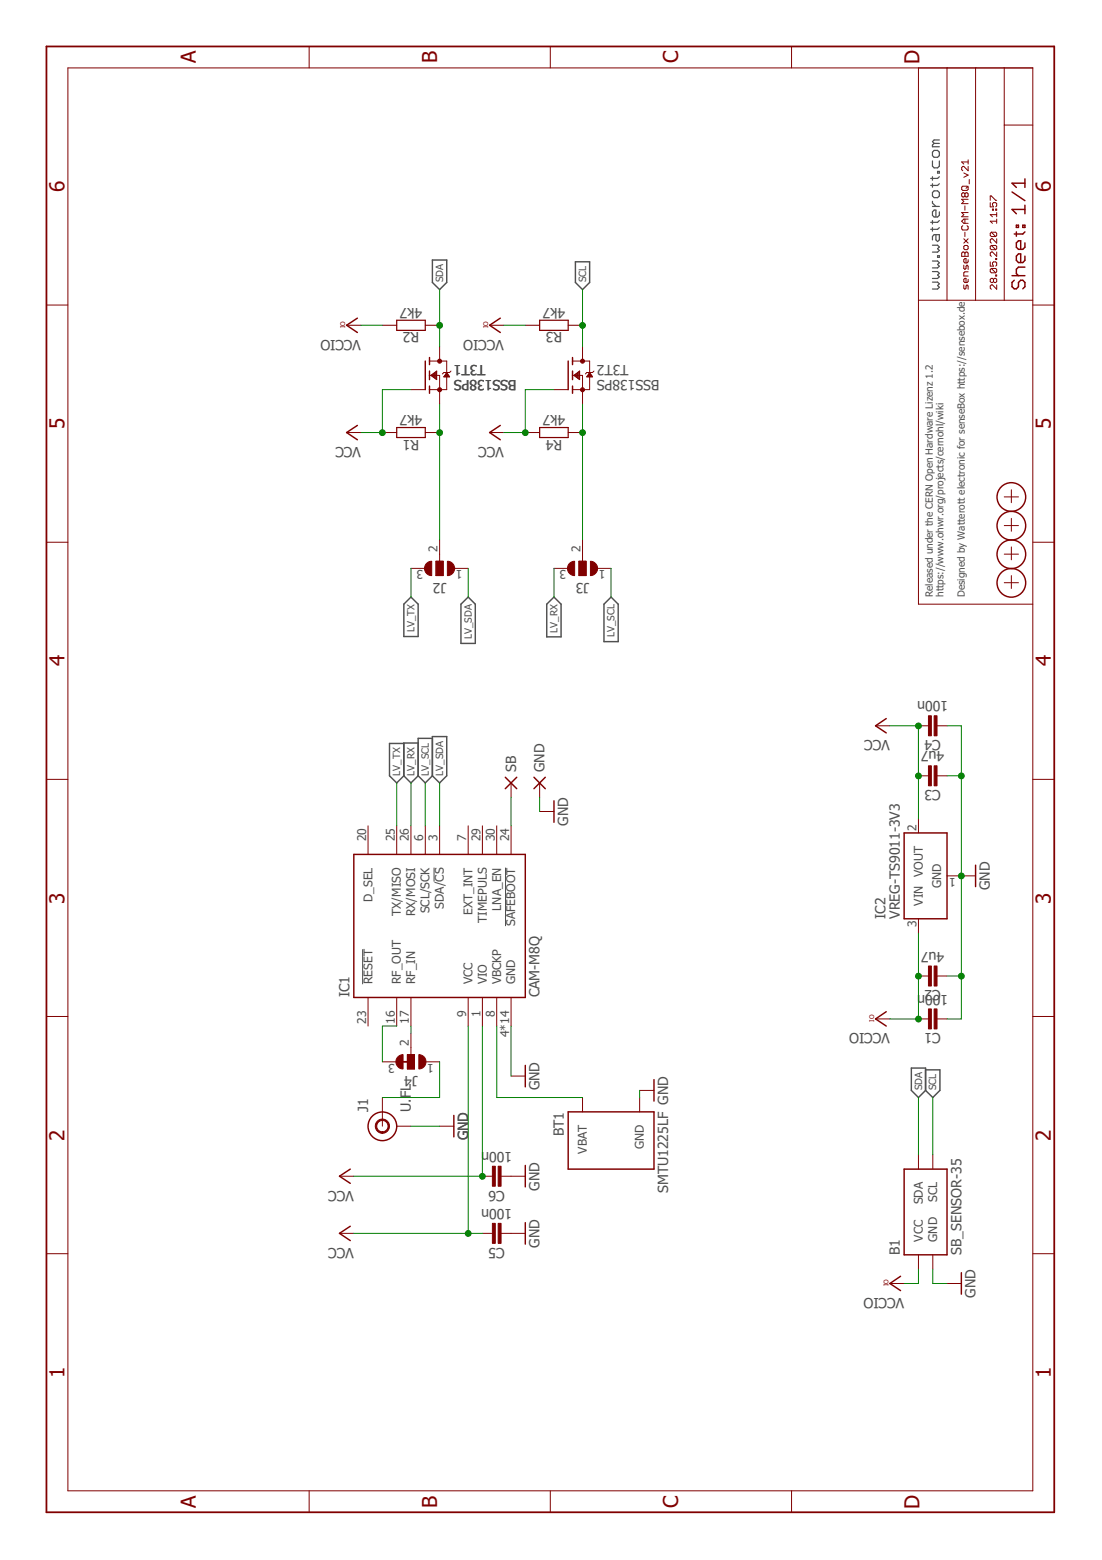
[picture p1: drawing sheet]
<svg xmlns="http://www.w3.org/2000/svg" width="210mm" height="297mm" viewBox="0 0 210 297" stroke-linecap="round" stroke-linejoin="round" font-family="sans-serif">
<g fill="none" stroke="#505050" stroke-width=".23">
<path d="M177.6 30.6v1l.3 .4h.7l.3-.4v-1M177.6 36.7l.3-.4h.7l.3 .4v.6l-.3 .3h-.7l-.3-.3zM177.6 33.7v.6M177.6 35v.6M177.6 38.3v.4l.7 .6M177.6 39.3h1.3M177.9 28.6h.7l.3 .4v.6l-.3 .4h-.7l-.3-.4v-.6zM177.9 27.3l-.3 .3v.3h1.3M177.9 27.3h1M178.6 32.6h.3v.4h-.3zM178.9 35l-.3 .3h-1.3M178.9 33.7l-.3 .3h-1.3"/>
<path d="M178.9 26.6h-1l-.3 .4 .3 .3M177.6 53.7h1l.3 .3-.3 .4 .3 .3-.3 .3h-1M177.6 51.7h1l.3 .3-.3 .4 .3 .3-.3 .3h-1M177.6 49.7h1l.3 .3-.3 .4 .3 .3-.3 .3h-1M177.6 46.7h1l.3 .3-.3 .3 .3 .4-.3 .3h-1M177.6 42v.7M177.6 43.3v.7M178.3 44.7v1l.3 .3 .3-.3v-1h-1l-.3 .3v.7M178.6 48.7h.3v.3h-.3zM178.9 40.3v.7l-.3 .3h-.7l-.3-.3v-.7l.3-.3h.4v1.3M178.9 43.3l-.3 .4h-1.3M178.9 42l-.3 .3h-1.3"/>
</g>
<path d="M82.7 165.2v2.7M96.3 165.2v11.1M69.1 180.7v6.7" fill="none" stroke="#505050" stroke-width=".19"/>
<g fill="none" stroke="#505050" stroke-width=".28">
<path d="M82.4 49.5h2.7v4.3l-1.4 1.3-1.3-1.3zM109.6 49.8h2.7v4l-1.3 1.3-1.4-1.3zM76.9 115l1.4-1.3 1.4 1.3v6.2h-2.8zM87.8 115l1.4-1.3 1.3 1.3v7.5h-2.7zM104.1 115l1.4-1.3 1.4 1.3v6.3h-2.8zM116.4 113.7l1.4 1.3v7.2h-2.8v-7.2zM76.9 147.7l1.4 1.4 1.4-1.4M76.9 141.6h-2.7v6.1l1.4 1.4 1.3-1.4M79.7 147.7l1.3 1.4 1.4-1.4M79.7 141.5h-2.8v6.2M82.4 140.3h2.7v7.4l-1.4 1.4-1.3-1.4zM82.4 140.6h-2.7v7.1"/>
<path d="M173.6 203.4h2.7v4.2l-1.4 1.4-1.3-1.4zM176.3 203.7h2.7v3.9l-1.3 1.4-1.4-1.4"/>
</g>
<path d="M8.8 8.8h192v279.2h-192zM75.6 202.2h2.7" fill="none" stroke="#800000" stroke-width=".34"/>
<g fill="none" stroke="#800000" stroke-width=".19">
<path d="M12.9 12.9h183.8v271h-183.8zM58.9 8.8v4.1M104.8 8.8v4.1M150.8 8.8v4.1M174.9 12.9v102.1h21.8M180.4 12.9v44.3M185.8 12.9v44.3M191.3 12.9v44.3M183.2 35.6l.2-.1h.8l.2 .1v.5l-.2 .2h-.8l-.2-.2zM183.6 32.9l.8 .4-.8 .5M183.8 36.9l.2-.2 .4 .2v.4l-.2 .2-.4-.2M183.8 36.9l-.2-.2-.4 .2v.4l.2 .2 .4-.2"/>
<path d="M183.8 36.9v.4M183.8 39.2v.8M184.4 30.4v.8M184.4 31.7v.8l-.8-.8-.4 .2v.4l.2 .2M184.4 38h-1.2l.4 .4-.4 .4h1.2M184.4 35.5l-.4 .4M184.4 30.8h-1.2l.4 .4M184.6 34.2v.8M188.6 38.6v.8h.6l-.2-.4 .2-.4h.5l.1 .2v.4l-.1 .2M188.6 38.1v-.8h.2l.9 .8h.1M189 39.8h.2v.2h-.2zM189.7 39.8h.1v.2h-.1z"/>
<path d="M191.3 23.8h5.4M8.8 58.1h4.1M174.9 57.2h21.8M183.4 43l-.2 .2v.4l.2 .2h.8l.2-.2v-.4l-.2-.2M183.4 48l.4 .2 .4-.2 .2 .2v.6h-1.2v-.6zM183.6 46.9l.2-.2h.4l.2 .2v.4l-.2 .2h-.4l-.2-.2zM183.6 50.5v.6l.2 .2 .2-.2v-.4l.2-.2 .2 .2v.6M183.6 54.3v.6l.2 .2 .2-.2v-.4l.2-.2 .2 .2v.6M183.6 45.5l.8 .8M183.8 41.7v.8M183.8 44.2v.8M183.8 48.2v.6"/>
<path d="M184.4 49.4v.4l-.2 .3h-.4l-.2-.3v-.4l.4-.2v.9M184.4 53.2v.4l-.2 .2h-.4l-.2-.2v-.4l.4-.2v.8M184.4 51.8h-.6l-.2 .1v.7h.8M184.4 45.5l-.8 .8M184.4 41.7h-.8l-.4 .4 .4 .4h.8M184.4 40.5h-1.2l.4 .4-.4 .4h1.2M188.6 49.9v.8h.6l-.2-.4 .2-.4h.5l.1 .2v.4l-.1 .2M188.8 44.2l-.2 .2v.4l.2 .2h.9M188.8 46.7h.9l.1 .2v.4l-.1 .2M188.8 46.7l-.2 .2v.4l.2 .2h.9M188.8 44.2h.9l.1 .2v.4l-.1 .2M188.8 51.1h.9l.1 .2v.4l-.1 .2"/>
<path d="M188.8 51.1l-.2 .2v.4l.2 .2h.9M188.8 51.1l.9 .8M188.8 46.7l.9 .8M188.8 44.2l.9 .8M189.2 53.2l-.2-.2-.4 .2v.4l.2 .2 .4-.2M189.2 53.2l.2-.2 .4 .2v.4l-.1 .2-.5-.2M189.2 53.2v.4M189.7 52.4h.1v.2h-.1zM189.7 49.2h.1v.2h-.1zM189.8 54.3v.8l-.8-.8-.4 .2v.4l.2 .2M189.8 48v.8l-.8-.8-.4 .2v.4l.2 .2M189.8 40.5v.8"/>
<path d="M189.8 41.7v.8M189.8 45.5v.8l-.8-.8-.4 .2v.4l.2 .2M189.8 42.1h-1.2l.4 .4M189.8 40.9h-1.2l.4 .4M196.7 58.1h4.1M66 61.9h2.7M72.8 61.9h2.8M78.3 74.2h2.7M81 61.9h2.7M81.8 68.7h3.3v5.5h-3.3M81.8 71.5h1.9v5.4M82.1 71.5l1.1-.8v1.6z"/>
<path d="M82.2 71.4v.2M82.3 71.3v.4M82.5 71.2v.6M82.6 71.1v.8M82.7 71v1M82.9 70.9v1.2M83 70.8v1.4M83.1 70.7v1.6M83.7 66v2.7M84.6 71.7v.1M84.7 71.5v.3M84.9 71.3v.5"/>
<path d="M85 71.1v.7M85.1 70.9l.5 .9h-1.1zM85.2 71.2v.6M85.4 71.4v.4M85.5 71.6v.2M85.9 70.7l-.3 .2h-1.1l-.2 .3M93.3 61.9h2.7M100.1 61.9h2.7M105.5 74.2h2.7M108.2 61.9h2.8M109.1 68.7h3.2v5.5h-3.2M109.1 71.5h1.9v5.4"/>
<path d="M109.3 71.5l1.1-.8v1.6zM109.3 71.5h.1M109.5 71.4v.2M109.6 71.3v.4M109.7 71.2v.6M109.9 71.1v.8M110 71v1M110.1 70.9v1.2M110.3 70.8v1.4M110.4 70.7v1.6M111 66v2.7M111.8 71.6v.2"/>
<path d="M112 71.5v.3M112.1 71.3v.5M112.2 71.1v.7M112.3 70.9l.6 .9h-1.1zM112.5 71.2v.6M112.6 71.4v.4M112.8 71.6v.2M113.1 70.7l-.2 .2h-1.1l-.3 .3M66 82.4h2.7M72.8 82.4h2.8M81 82.4h2.7M93.3 82.4h2.7"/>
<path d="M100.1 82.4h2.7M108.2 82.4h2.8M191.3 94.6h2.7M192.6 93.3v2.4M192.6 98.7v2.5M8.8 103.3h4.1M78.3 108.2h2.7M83 106.9h1.4v2.7h-1.4zM83.7 102.8v4.1M86.4 108.2h2.8M105.5 108.2h2.7M110.3 106.9h1.3v2.7h-1.3z"/>
<path d="M111 102.8v4.1M113.7 108.2h2.7M191.3 111h2.7M191.3 105.5h2.7M191.3 100.1h2.7M192.6 104.1v2.5M192.6 109.6v2.5M196.7 103.3h4.1M166.8 138.2h2.7M174.9 138.2h1.9M178.5 138.2h1.9M8.8 148.4h4.1"/>
<path d="M70.1 157.2v5.5M75.6 157.2v5.5M78.3 157.2v5.5M81 157.2v5.5M83.7 157.2v5.5M89.2 157.2v5.5M91.9 157.2v5.5M94.6 157.2v5.5M97.3 149.1v2.7M97.3 157.2v5.5M102.8 149.1v2.7M102.8 154.5h2.7"/>
<path d="M174.9 155.9v2.7M174.9 147.7h1.9M178.5 147.7h1.9M196.7 148.4h4.1M174.9 174.9v2.8M180.4 166.8h5.4M8.8 193.5h4.1M70.1 189.9v5.5M75.6 189.9v5.5M78.3 189.9v5.5M78.3 196.7v4.1M89.2 189.9v5.5"/>
<path d="M91.9 189.9v5.5M94.6 189.9v5.5M97.3 189.9v5.5M166.8 194h2.7M174.9 185.8h1.9M174.9 194h1.9M178.5 185.8h1.9M178.5 194h1.9M196.7 193.5h4.1M72.8 209v5.4M72.8 202.2h2.8M75.6 214.4h2.7"/>
<path d="M77.6 200.8h1.4v2.7h-1.4zM81 202.2h2.7M83.7 214.4h2.7M97.3 204.9h2.8M111 209v2.7M121.8 209v2.7M121.8 207.6h2.8M174.9 219.9v2.7M177.7 219.9v2.7M8.8 238.7h4.1M64.7 224h2.7M64.7 234.8h2.7"/>
<path d="M91.9 224h1.9M91.9 234.8h1.9M95.4 224h4.7M95.4 234.8h4.7M174.9 238.9v2.8M177.7 238.9v2.8M196.7 238.7h4.1M169.5 244.4h2.7M180.4 244.4h2.7M58.9 283.9v4.1M104.8 283.9v4.1M150.8 283.9v4.1"/>
</g>
<g fill="none" stroke="#800000" stroke-width=".28">
<path d="M192.8 36.6l2.4 1.6M195.2 39.9h-2.4l.8 .8M195.2 34.1v1.6M195.2 39.1v1.6M195.2 34.9h-2.4l.8 .8M192.8 52.5h2.4M193.2 53.4l-.4 .4v.8l.4 .4h.4l.4-.4v-.8l.4-.4h.4l.4 .4v.8l-.4 .4M193.6 42.9h.4v.4h-.4zM193.6 44.2v.8M194.8 42.9h.4v.4h-.4zM195.2 46.2v.9l-.4 .4h-.8l-.4-.4v-.9l.4-.4h.4v1.7M195.2 48.8v.8l-.4 .4h-.8l-.4-.4v-.8l.4-.5h.4v1.7"/>
<path d="M195.2 50.9h-1.2l-.4 .4v.8l.4 .4M195.2 44.2l-.4 .4h-1.6M68.1 60.6l-2.1 1.3 2.1 1.4M81 68.7v5.5M81.8 68.1v1.3M81.8 70.7v1.6M81.8 73.5v1.4M95.3 60.6l-2 1.3 2 1.4M108.2 68.7v5.5M109.1 68.1v1.3M109.1 70.7v1.6M109.1 73.5v1.4"/>
<path d="M68.1 81l-2.1 1.4 2.1 1.3M95.3 81l-2 1.4 2 1.3M168.8 136.8l-2 1.4 2 1.4M96.2 148l2.2 2.2M98.4 148l-2.2 2.2M101.7 148l2.2 2.2M103.9 148l-2.2 2.2M105.5 152.5v4.1M172.2 158.6h8.2v16.3h-8.2zM67.4 162.7h32.7v27.2h-32.7zM185.8 164.7v4.1M168.8 192.6l-2 1.4 2 1.4"/>
<path d="M86.4 212.4v4.1M100.1 202.9v4M108.2 211.7h16.4v10.9h-16.4zM124.6 205.6v4.1M66.7 222.6l-2 1.4 2 1.3M66.7 233.5l-2 1.3 2 1.4M100.1 221.9v4.1M100.1 232.8v4.1M172.2 222.6h8.2v16.3h-8.2zM171.5 243l-2 1.4 2 1.3M183.1 242.3v4.1"/>
<circle cx="192.6" cy="94.6" r="2.73"/>
<circle cx="192.6" cy="100.1" r="2.73"/>
<circle cx="192.6" cy="111" r="2.73"/>
<circle cx="192.6" cy="105.5" r="2.73"/>
<circle cx="72.8" cy="214.5" r="2.73"/>
</g>
<g fill="#800000" stroke="#800000" stroke-width=".19">
<path d="M176.8 183.9h.6v3.8h-.6z"/>
<path d="M177.9 183.9h.6v3.8h-.6z"/>
<path d="M176.8 145.8h.6v3.8h-.6z"/>
<path d="M177.9 145.8h.6v3.8h-.6z"/>
<path d="M93.8 222.1h.5v3.8h-.5z"/>
<path d="M94.9 222.1h.5v3.8h-.5z"/>
<path d="M93.8 232.9h.5v3.8h-.5z"/>
<path d="M94.9 232.9h.5v3.8h-.5z"/>
<path d="M83.1 106.9h1.3v2.7h-1.3z"/>
<path d="M110.3 106.9h1.3v2.7h-1.3z"/>
<path d="M176.8 136.3h.6v3.8h-.6z"/>
<path d="M177.9 136.3h.6v3.8h-.6z"/>
<path d="M176.8 192.1h.6v3.8h-.6z"/>
<path d="M177.9 192.1h.6v3.8h-.6z"/>
<path d="M77.6 200.8h1.4v2.7h-1.4z"/>
</g>
<path d="M75.6 61h5.4v1.9h-5.4zM102.8 61h5.4v1.9h-5.4zM75.6 81.4h5.4v1.9h-5.4zM102.8 81.4h5.4v1.9h-5.4z" fill="none" stroke="#800000" stroke-width=".23"/>
<g fill="#800000" stroke="#800000" stroke-width=".19">
<path d="M81.3 107.3l.5-.4h.4v2.7a1.36 1.36 0 0 1-1.2-.8 1.36 1.36 0 0 1 .3-1.5z" fill-rule="evenodd"/>
<path d="M85.2 106.9a1.37 1.37 0 0 1 1.4 1.3 1.37 1.37 0 0 1-1.4 1.4z" fill-rule="evenodd"/>
<path d="M108.5 107.3l.5-.4h.5v2.7a1.36 1.36 0 0 1-1.3-.8 1.36 1.36 0 0 1 .3-1.5z" fill-rule="evenodd"/>
<path d="M112.5 106.9a1.37 1.37 0 0 1 1.3 1.3 1.37 1.37 0 0 1-1.3 1.4z" fill-rule="evenodd"/>
<path d="M71.8 213.6a1.36 1.36 0 0 1 2.3 .3 1.36 1.36 0 0 1-1.3 1.9v-.3a1.08 1.08 0 0 1-1-1.5 1.08 1.08 0 0 1 1.8-.3 1.08 1.08 0 0 1-.5 1.8h-.3v.3a1.36 1.36 0 0 1-1.2-.8 1.36 1.36 0 0 1 .2-1.4z" fill-rule="evenodd"/>
<path d="M75.8 201.2l1-.4v2.7a1.36 1.36 0 0 1-1.3-.8 1.36 1.36 0 0 1 .3-1.5z" fill-rule="evenodd"/>
<path d="M79.8 200.8a1.37 1.37 0 0 1 1.3 1.4 1.37 1.37 0 0 1-1.3 1.3z" fill-rule="evenodd"/>
<circle cx="83.7" cy="74.2" r=".38"/>
<circle cx="83.7" cy="68.8" r=".38"/>
<circle cx="111" cy="74.2" r=".38"/>
<circle cx="111" cy="68.8" r=".38"/>
</g>
<g fill="none" stroke="#008000" stroke-width=".19">
<path d="M83.7 55.1v10.9M111 55.1v10.9M68.7 61.9h4.1M78.3 74.2h-5.5v8.2h-4.1M83.7 76.9v25.9M96 61.9h4.1M105.5 74.2h-5.4v8.2h-4.1M111 76.9v25.9M78.3 108.2v5.5M89.2 108.2v5.5M105.5 108.2v5.5M116.4 108.2v5.5"/>
<path d="M169.5 138.2h5.4v17.7M180.4 138.2h2.7v55.8h-2.7M75.6 149.1v8.1M78.3 149.1v8.1M81 149.1v8.1M83.7 149.1v8.1M97.3 151.8v5.4M102.8 151.8v2.7M180.4 147.7h2.7M174.9 177.7v16.3h-5.4M75.6 195.4h-2.8v6.8M78.3 195.4v1.3"/>
<path d="M89.2 195.4v39.4M91.9 195.4v28.6h-24.5M94.6 195.4v13.6h16.4M97.3 195.4v9.5M180.4 185.8h2.7M78.3 214.4h5.4M83.7 202.2v6.8h-10.9M121.8 207.6v1.4M174.9 209v10.9M177.7 209v10.9M67.4 234.8h24.5M174.9 241.7v2.7h-2.7"/>
<path d="M177.7 241.7v2.7h2.7"/>
</g>
<g fill="#008000" stroke="#008000" stroke-width=".19">
<circle cx="183.1" cy="166.8" r=".55"/>
<circle cx="183.1" cy="147.7" r=".55"/>
<circle cx="183.1" cy="185.9" r=".55"/>
<circle cx="111" cy="62" r=".55"/>
<circle cx="83.7" cy="62" r=".55"/>
<circle cx="91.9" cy="224" r=".55"/>
<circle cx="89.2" cy="234.9" r=".55"/>
<circle cx="72.8" cy="82.4" r=".55"/>
<circle cx="100.1" cy="82.4" r=".55"/>
<circle cx="174.9" cy="147.7" r=".55"/>
<circle cx="174.9" cy="138.2" r=".55"/>
<circle cx="174.9" cy="185.9" r=".55"/>
<circle cx="174.9" cy="194" r=".55"/>
<circle cx="83.7" cy="82.4" r=".55"/>
<circle cx="111" cy="82.4" r=".55"/>
</g>
<g font-size="3.9" fill="#800000">
<text x="37.3" y="12.1" transform="rotate(-90 37.3 12.1)">A</text>
<text x="83.2" y="12.1" transform="rotate(-90 83.2 12.1)">B</text>
<text x="129.2" y="12.1" transform="rotate(-90 129.2 12.1)">C</text>
<text x="175.1" y="12.2" transform="rotate(-90 175.1 12.2)">D</text>
<text x="12.3" y="36.6" transform="rotate(-90 12.3 36.6)">6</text>
<text x="200.2" y="36.6" transform="rotate(-90 200.2 36.6)">6</text>
<text x="12.3" y="81.7" transform="rotate(-90 12.3 81.7)">5</text>
<text x="200.2" y="81.7" transform="rotate(-90 200.2 81.7)">5</text>
<text x="12.3" y="126.9" transform="rotate(-90 12.3 126.9)">4</text>
<text x="200.2" y="126.9" transform="rotate(-90 200.2 126.9)">4</text>
<text x="12.3" y="172.1" transform="rotate(-90 12.3 172.1)">3</text>
<text x="200.2" y="172.1" transform="rotate(-90 200.2 172.1)">3</text>
<text x="12.3" y="217.2" transform="rotate(-90 12.3 217.2)">2</text>
<text x="200.2" y="217.2" transform="rotate(-90 200.2 217.2)">2</text>
<text x="12.3" y="262.4" transform="rotate(-90 12.3 262.4)">1</text>
<text x="200.2" y="262.4" transform="rotate(-90 200.2 262.4)">1</text>
<text x="37.3" y="287.1" transform="rotate(-90 37.3 287.1)">A</text>
<text x="83.2" y="287.1" transform="rotate(-90 83.2 287.1)">B</text>
<text x="129.2" y="287.1" transform="rotate(-90 129.2 287.1)">C</text>
<text x="175.1" y="287.2" transform="rotate(-90 175.1 287.2)">D</text>
</g>
<g font-size="2.7" fill="#505050">
<text x="80.4" y="58.7" transform="rotate(-180 80.4 58.7)">4k7</text>
<text x="107.6" y="58.7" transform="rotate(-180 107.6 58.7)">4k7</text>
<text x="68.7" y="64.7" transform="rotate(-180 68.7 64.7)">VCCIO</text>
<text x="79.8" y="63.3" transform="rotate(-180 79.8 63.3)">R2</text>
<text x="96" y="64.7" transform="rotate(-180 96 64.7)">VCCIO</text>
<text x="107.1" y="63.3" transform="rotate(-180 107.1 63.3)">R3</text>
<text x="92.5" y="69.6" transform="rotate(-180 92.5 69.6)">T3T1</text>
<text x="119.7" y="69.6" transform="rotate(-180 119.7 69.6)">T3T2</text>
<text x="98.4" y="72.3" transform="rotate(-180 98.4 72.3)">BSS138PS</text>
<text x="125.6" y="72.3" transform="rotate(-180 125.6 72.3)">BSS138PS</text>
<text x="79.8" y="83.7" transform="rotate(-180 79.8 83.7)">R1</text>
<text x="80.4" y="79.1" transform="rotate(-180 80.4 79.1)">4k7</text>
<text x="107.1" y="83.7" transform="rotate(-180 107.1 83.7)">R4</text>
<text x="107.6" y="79.1" transform="rotate(-180 107.6 79.1)">4k7</text>
<text x="68.7" y="85.1" transform="rotate(-180 68.7 85.1)">VCC</text>
<text x="96" y="85.1" transform="rotate(-180 96 85.1)">VCC</text>
<text x="85" y="111" transform="rotate(-180 85 111)">J2</text>
<text x="112.2" y="111" transform="rotate(-180 112.2 111)">J3</text>
<text x="180.6" y="133.6" transform="rotate(-180 180.6 133.6)">100n</text>
<text x="169.5" y="140.9" transform="rotate(-180 169.5 140.9)">VCC</text>
<text x="179.2" y="140.9" transform="rotate(-180 179.2 140.9)">C4</text>
<text x="179.9" y="143.1" transform="rotate(-180 179.9 143.1)">4u7</text>
<text x="98.3" y="147" transform="rotate(-90 98.3 147)">SB</text>
<text x="103.7" y="147" transform="rotate(-90 103.7 147)">GND</text>
<text x="179.2" y="150.4" transform="rotate(-180 179.2 150.4)">C3</text>
<text x="108.2" y="157.2" transform="rotate(-90 108.2 157.2)">GND</text>
<text x="188.6" y="169.5" transform="rotate(-90 188.6 169.5)">GND</text>
<text x="168.7" y="174.9" transform="rotate(-90 168.7 174.9)">IC2</text>
<text x="171.4" y="174.9" transform="rotate(-90 171.4 174.9)">VREG-TS9011-3V3</text>
<text x="179.9" y="181.2" transform="rotate(-180 179.9 181.2)">4u7</text>
<text x="66.6" y="189.9" transform="rotate(-90 66.6 189.9)">IC1</text>
<text x="102.8" y="189.9" transform="rotate(-90 102.8 189.9)">CAM-M8Q</text>
<text x="179.2" y="188.6" transform="rotate(-180 179.2 188.6)">C2</text>
<text x="180.6" y="189.4" transform="rotate(-180 180.6 189.4)">100n</text>
<text x="169.5" y="196.7" transform="rotate(-180 169.5 196.7)">VCCIO</text>
<text x="179.2" y="196.7" transform="rotate(-180 179.2 196.7)">C1</text>
<text x="79.6" y="204.9" transform="rotate(-180 79.6 204.9)">J4</text>
<text x="102.8" y="207.6" transform="rotate(-90 102.8 207.6)">GND</text>
<text x="70.1" y="211.7" transform="rotate(-90 70.1 211.7)">J1</text>
<text x="78.3" y="211.7" transform="rotate(-90 78.3 211.7)">U.FL</text>
<text x="89.2" y="217.2" transform="rotate(-90 89.2 217.2)">GND</text>
<text x="97.6" y="219.3" transform="rotate(-180 97.6 219.3)">100n</text>
<text x="107.4" y="216.3" transform="rotate(-90 107.4 216.3)">BT1</text>
<text x="67.4" y="226.7" transform="rotate(-180 67.4 226.7)">VCC</text>
<text x="96.1" y="226.7" transform="rotate(-180 96.1 226.7)">C6</text>
<text x="102.8" y="226.7" transform="rotate(-90 102.8 226.7)">GND</text>
<text x="127.3" y="227.2" transform="rotate(-90 127.3 227.2)">SMTU1225LF GND</text>
<text x="97.6" y="230.2" transform="rotate(-180 97.6 230.2)">100n</text>
<text x="67.4" y="237.6" transform="rotate(-180 67.4 237.6)">VCC</text>
<text x="96.1" y="237.6" transform="rotate(-180 96.1 237.6)">C5</text>
<text x="102.8" y="237.6" transform="rotate(-90 102.8 237.6)">GND</text>
<text x="171.4" y="238.9" transform="rotate(-90 171.4 238.9)">B1</text>
<text x="183.1" y="238.9" transform="rotate(-90 183.1 238.9)">SB_SENSOR-35</text>
<text x="172.2" y="247.1" transform="rotate(-180 172.2 247.1)">VCCIO</text>
<text x="185.8" y="247.1" transform="rotate(-90 185.8 247.1)">GND</text>
</g>
<g font-size="2.3" fill="#505050">
<text x="83.3" y="105.1" transform="rotate(-90 83.3 105.1)">2</text>
<text x="110.6" y="105.1" transform="rotate(-90 110.6 105.1)">2</text>
<text x="80.6" y="108.6" transform="rotate(-180 80.6 108.6)">3</text>
<text x="88.1" y="108.6" transform="rotate(-180 88.1 108.6)">1</text>
<text x="107.8" y="108.6" transform="rotate(-180 107.8 108.6)">3</text>
<text x="115.3" y="108.6" transform="rotate(-180 115.3 108.6)">1</text>
<text x="69.7" y="160.2" transform="rotate(-90 69.7 160.2)">20</text>
<text x="75.2" y="160.2" transform="rotate(-90 75.2 160.2)">25</text>
<text x="77.9" y="160.2" transform="rotate(-90 77.9 160.2)">26</text>
<text x="80.6" y="160.2" transform="rotate(-90 80.6 160.2)">6</text>
<text x="83.3" y="160.2" transform="rotate(-90 83.3 160.2)">3</text>
<text x="88.8" y="160.2" transform="rotate(-90 88.8 160.2)">7</text>
<text x="91.5" y="160.2" transform="rotate(-90 91.5 160.2)">29</text>
<text x="94.2" y="160.2" transform="rotate(-90 94.2 160.2)">30</text>
<text x="97" y="160.2" transform="rotate(-90 97 160.2)">24</text>
<text x="174.6" y="158.2" transform="rotate(-90 174.6 158.2)">2</text>
<text x="175.8" y="167" transform="rotate(-90 175.8 167)">VOUT</text>
<text x="182" y="167.2" transform="rotate(-180 182 167.2)">1</text>
<text x="70.9" y="171.8" transform="rotate(-90 70.9 171.8)">D_SEL</text>
<text x="81.8" y="173.9" transform="rotate(-90 81.8 173.9)">SCL/SCK</text>
<text x="84.5" y="173" transform="rotate(-90 84.5 173)">SDA/CS</text>
<text x="95.4" y="173.4" transform="rotate(-90 95.4 173.4)">LNA_EN</text>
<text x="175.8" y="172.4" transform="rotate(-90 175.8 172.4)">VIN</text>
<text x="179.3" y="169.1" transform="rotate(-90 179.3 169.1)">GND</text>
<text x="76.4" y="174.3" transform="rotate(-90 76.4 174.3)">TX/MISO</text>
<text x="79.1" y="174.4" transform="rotate(-90 79.1 174.4)">RX/MOSI</text>
<text x="90" y="174.2" transform="rotate(-90 90 174.2)">EXT_INT</text>
<text x="92.7" y="175.7" transform="rotate(-90 92.7 175.7)">TIMEPULS</text>
<text x="98.2" y="176.3" transform="rotate(-90 98.2 176.3)">SAFEBOOT</text>
<text x="174.6" y="176.6" transform="rotate(-90 174.6 176.6)">3</text>
<text x="70.9" y="187.4" transform="rotate(-90 70.9 187.4)">RESET</text>
<text x="76.4" y="187.4" transform="rotate(-90 76.4 187.4)">RF_OUT</text>
<text x="79.1" y="187.4" transform="rotate(-90 79.1 187.4)">RF_IN</text>
<text x="90" y="187.4" transform="rotate(-90 90 187.4)">VCC</text>
<text x="92.7" y="187.4" transform="rotate(-90 92.7 187.4)">VIO</text>
<text x="95.4" y="187.4" transform="rotate(-90 95.4 187.4)">VBCKP</text>
<text x="98.2" y="187.4" transform="rotate(-90 98.2 187.4)">GND</text>
<text x="69.7" y="195" transform="rotate(-90 69.7 195)">23</text>
<text x="75.2" y="195" transform="rotate(-90 75.2 195)">16</text>
<text x="77.9" y="195" transform="rotate(-90 77.9 195)">17</text>
<text x="88.8" y="193.7" transform="rotate(-90 88.8 193.7)">9</text>
<text x="91.5" y="193.7" transform="rotate(-90 91.5 193.7)">1</text>
<text x="94.2" y="193.7" transform="rotate(-90 94.2 193.7)">8</text>
<text x="97" y="197.5" transform="rotate(-90 97 197.5)">4*14</text>
<text x="75.2" y="202.6" transform="rotate(-180 75.2 202.6)">3</text>
<text x="77.9" y="199.1" transform="rotate(-90 77.9 199.1)">2</text>
<text x="82.7" y="202.6" transform="rotate(-180 82.7 202.6)">1</text>
<text x="111.8" y="219.7" transform="rotate(-90 111.8 219.7)">VBAT</text>
<text x="122.7" y="218.9" transform="rotate(-90 122.7 218.9)">GND</text>
<text x="175.8" y="229.3" transform="rotate(-90 175.8 229.3)">SDA</text>
<text x="178.5" y="228.9" transform="rotate(-90 178.5 228.9)">SCL</text>
<text x="175.8" y="236.4" transform="rotate(-90 175.8 236.4)">VCC</text>
<text x="178.5" y="236.4" transform="rotate(-90 178.5 236.4)">GND</text>
</g>
<g font-size="1.9" fill="#505050">
<text x="84.4" y="53.8" transform="rotate(-90 84.4 53.8)">SDA</text>
<text x="111.6" y="53.8" transform="rotate(-90 111.6 53.8)">SCL</text>
<text x="177.7" y="113.7" transform="rotate(-90 177.7 113.7)">Released under the CERN Open Hardware Lizenz 1.2</text>
<text x="179.7" y="113.7" transform="rotate(-90 179.7 113.7)">https://www.ohwr.org/projects/cernohl/wiki</text>
<text x="183.8" y="113.7" transform="rotate(-90 183.8 113.7)">Designed by Watterott electronic for senseBox https://sensebox.de</text>
<text x="79" y="120.4" transform="rotate(-90 79 120.4)">LV_TX</text>
<text x="89.8" y="121.7" transform="rotate(-90 89.8 121.7)">LV_SDA</text>
<text x="106.2" y="120.5" transform="rotate(-90 106.2 120.5)">LV_RX</text>
<text x="117.1" y="121.3" transform="rotate(-90 117.1 121.3)">LV_SCL</text>
<text x="76.2" y="147.7" transform="rotate(-90 76.2 147.7)">LV_TX</text>
<text x="79" y="147.7" transform="rotate(-90 79 147.7)">LV_RX</text>
<text x="81.7" y="147.7" transform="rotate(-90 81.7 147.7)">LV_SCL</text>
<text x="84.4" y="147.7" transform="rotate(-90 84.4 147.7)">LV_SDA</text>
<text x="175.6" y="207.6" transform="rotate(-90 175.6 207.6)">SDA</text>
<text x="178.3" y="207.6" transform="rotate(-90 178.3 207.6)">SCL</text>
</g>
<g font-size="1.2" fill="#800000">
<text x="65.8" y="62.5" transform="rotate(-90 65.8 62.5)">IO</text>
<text x="93" y="62.5" transform="rotate(-90 93 62.5)">IO</text>
<text x="166.5" y="194.6" transform="rotate(-90 166.5 194.6)">IO</text>
<text x="169.2" y="244.9" transform="rotate(-90 169.2 244.9)">IO</text>
</g>
</svg>
